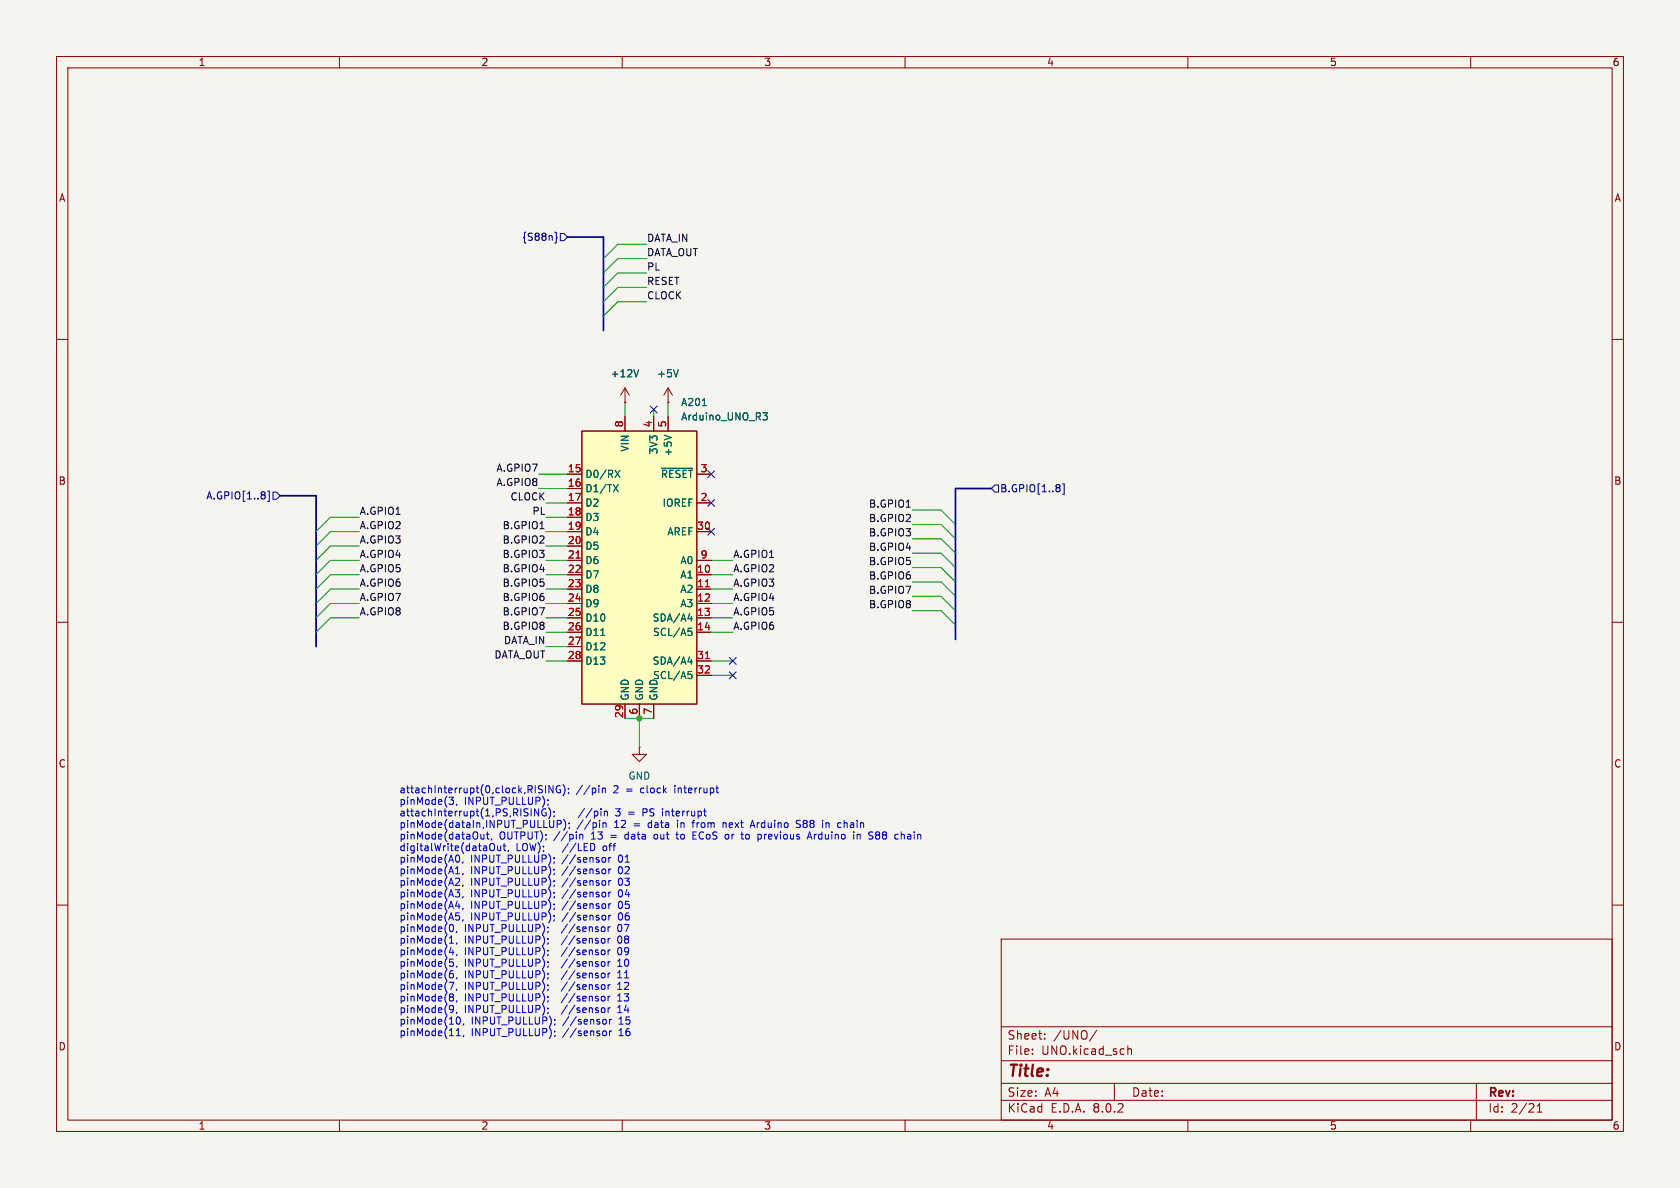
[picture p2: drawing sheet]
<svg xmlns="http://www.w3.org/2000/svg" width="297mm" height="210mm" viewBox="0 0 297 210" stroke-linecap="round" stroke-linejoin="round" font-family="sans-serif">
<path d="M0 0h297v210h-297z" fill="#f5f4ef" stroke="#f5f4ef" stroke-width=".18"/>
<g fill="none" stroke="#840000" stroke-width=".18">
<path d="M10 10h277v190h-277zM12 12h273v186h-273zM60 10v2M110 10v2M160 10v2M210 10v2M260 10v2M10 60h2M285 60h2M10 110h2M285 110h2M113 132.1v1.3h1.3l-1.3 1.2-1.2-1.2h1.2"/>
<path d="M113 132.1h.1M10 160h2M285 160h2M177 166h108v32h-108zM60 198v2M110 198v2M160 198v2M177 194.5h108M177 191.5h108M177 187.5h108M177 181.5h108M182.5 186.3v.1"/>
<path d="M182.5 185.5v.1M184.7 183.6v.1M184.7 182.8v.1M193.9 182.1l-1.3 2M197 191.5v3M199.4 184.9v1.5M199.4 185.5l.2-.1 .4 .1v.9M210 198v2M260 198v2M261 191.5v6.5M271.7 196.6h.9M271.7 195.5l.5-.4v1.5"/>
</g>
<path d="M102.9 76.2h20.3v48.3h-20.3z" fill="#ffffc2"/>
<path d="M102.9 76.2h20.3v48.3h-20.3z" fill="none" stroke="#840000" stroke-width=".25"/>
<g fill="none" stroke="#840000" stroke-width=".18">
<path d="M110.5 71.1h.1M110.5 68.6v2.5M110.5 73.7v2.5M110.5 68.6l-.8 1.3M110.5 68.6l.8 1.3M115.6 73.7v2.5M118.1 71.1h.1M118.1 68.6v2.5M118.1 73.7v2.5M118.1 68.6l-.8 1.3M118.1 68.6l.8 1.3M100.3 83.8h2.6"/>
<path d="M100.3 86.4h2.6M100.3 88.9h2.6M100.3 91.4h2.6M100.3 94h2.6M100.3 96.5h2.6M100.3 99.1h2.6M123.2 83.8h2.5M123.2 88.9h2.5M123.2 94h2.5M123.2 99.1h2.5M100.3 101.6h2.6M100.3 104.1h2.6"/>
<path d="M100.3 106.7h2.6M100.3 109.2h2.6M100.3 111.8h2.6M100.3 114.3h2.6M100.3 116.8h2.6M123.2 101.6h2.5M123.2 104.1h2.5M123.2 106.7h2.5M123.2 109.2h2.5M123.2 111.8h2.5M123.2 116.8h2.5M123.2 119.4h2.5"/>
<path d="M110.5 124.5v2.5M113 124.5v2.5M115.6 124.5v2.5"/>
</g>
<path d="M101.8 98.6h.8M124.7 103.7h.7M124.7 116.4h.7" fill="none" stroke="#a90000" stroke-width=".18"/>
<g fill="none" stroke="#006464" stroke-width=".18">
<path d="M112.9 65.3l-.4 1.3M117.4 76.9l1.3 .5M119.9 65.3l-.4 1.3M124.2 71.7h.7M134.9 73h.8l-.5 .5 .4 .1 .1 .4-.3 .2h-.3M108.4 85.7l.9 1.2M108.7 83.1l.9 1.3M109.3 85.7l-.9 1.2M109.6 83.1l-.9 1.3M117 82.8h5.5M106.2 112.3h.7M121.6 109.4h.8"/>
<path d="M121.6 117h.8M121.7 111.1h.6M121.7 118.7h.6M121.8 111.6h.3l.2 .2-.1 .5h-.4M121.8 119.2h.3l.2 .2-.1 .5-.4 .1M122.2 109v.8M122.2 116.6v.8"/>
</g>
<g fill="none" stroke="#000084" stroke-width=".18">
<path d="M98.1 41l.2 .2v.6l.2 .2-.2 .2v.6l-.2 .2M99.1 41.3h.6l.6 .6-.6 .6h-.6zM115 71.8l1.2 1.2M116.2 71.8l-1.2 1.2M47.3 86.8h.3v1.8h-.3M48.3 87h.6l.6 .6-.6 .7h-.6zM125.1 93.4l1.2 1.2M125.1 88.3l1.2 1.2M125.1 83.2l1.2 1.2M126.3 93.4l-1.2 1.2M126.3 88.3l-1.2 1.2M126.3 83.2l-1.2 1.2"/>
<path d="M175.9 85.7h.6v1.3h-.6l-.6-.6zM187.2 85.7l.2 .2-.2 .3 .1 .1 .1 .4-.2 .2M187.8 85.5h.3v1.9h-.3M128.9 118.8l1.2 1.2M128.9 116.2l1.2 1.2M130.1 118.8l-1.2 1.2M130.1 116.2l-1.2 1.2"/>
</g>
<path d="M95.5 93.5h.7M160.2 89.7h.7" fill="none" stroke="#0f0f0f" stroke-width=".18"/>
<g fill="none" stroke="#0000c2" stroke-width=".18">
<path d="M97.8 138.9v1.3l-.8-1.3v1.3M99 138.9a.59 .59 0 0 0-.7 .6 .59 .59 0 0 0 .7 .6l.1-.5h-.2M99.5 138.7a1.46 1.46 0 0 1 0 1.9M100.5 139.4v.1M106.5 139.3v.9M106.5 139.4l.2-.1 .3 .1v.8M110.8 139.5h.9M110.8 139.8h.9M113.7 139.3l-.3 .1-.1 .1v.5l.4 .2M119.3 138.9v.1M119.3 139.3v.9M80.8 142.1l-.1 .3"/>
<path d="M81.9 152.4l-.2 .2M81.9 154.4l-.2 .2M81.9 156.4l-.2 .3M81.9 158.5l-.2 .2M85.6 147.5v.8M85.6 148.2l-.1 .1M86.2 147.1v1l.3 .2M86.9 148.3l-.1 .2M88 149.5v.8l.3 .1 .2-.1M88.5 149.5v.9M89.1 149.1v1.1l.3 .2M89.9 150.3l-.1 .3"/>
<path d="M94.5 143l.7 1.2v-1.2M95.8 143.3a.57 .57 0 0 0 0 .7 .57 .57 0 0 0 .8 .1v-.4h-.3M97.2 143a1.5 1.5 0 0 1-.2 1.7M98 143.5v.1M98 144.2l-.1 .2M98.5 145.7l.6-.1 .1-.2v-.3l-.7-.1v1.3M99.6 144.8a1.47 1.47 0 0 1 .1 1.9M100.5 149l-1.1 1.7M100.6 140.1l-.2 .2M100.6 145.5v.1M100.7 146.2l-.1 .3M102.5 147.5v.8"/>
<path d="M102.5 147.5v.1M103 147.5v.8M103.3 142.9l-1.1 1.6M104.5 148.3h.8M106.6 145.4v.9M106.7 145.5l-.1 .1M106.8 151.6l.3 .2v.4l-.3 .2M106.8 153.6l.3 .3v.3l-.3 .3M106.8 155.7l.3 .2v.4l-.3 .2M106.8 157.7l.3 .2v.4l-.3 .3M106.8 159.8l.3 .2v.4l-.3 .2M107 143.4l.4 .2v.6"/>
<path d="M107.1 145.5v.8M107.1 149.6l-.3-.1-.2 .3 .1 .5h.4M107.6 151.6v.8M107.6 153.6v.9M107.6 155.7v.8M107.6 157.7v.9M107.6 159.8v.8M108 147.7h1M108 148h1M108 151.6l-.4 .2M108 153.6l-.4 .3M108 155.7l-.4 .2"/>
<path d="M108 157.7l-.4 .2M108 159.8l-.4 .2M108.7 146.3h.7M108.8 145.3l-.1 .1M108.8 144.1l.2 .1h.5M108.8 143h.8l-.4 .5h.3M109.4 151.3l-.1 .6 .2 .5M109.5 157.3l-.2 .5 .2 .7M109.5 153.3l-.2 .4 .2 .7M109.5 155.3l-.2 .4 .2 .7M109.5 159.4l-.2 .4 .2 .7M111.1 147.5h-.4l-.2 .2 .1 .6h.5"/>
<path d="M111.1 143.6h1M111.1 143.9h1M112.1 145.6h1M112.1 146h1M113.7 143.6h.6l.1-.2-.1-.3-.6-.1v1.2M115.1 145.4h-.3l-.2 .3v.5l.5 .1M115.7 147.6l.2-.1 .3 .1 .1 .5-.1 .2h-.3l-.2-.1zM117.9 143.4l.4 .2M119.5 147.5h.5M119.8 145.4v.9M119.8 148.3h.2M120.6 147.5l-.3 .2v.4l.3 .2"/>
<path d="M123.7 147.2l-.1 .4 .1 .5M127.8 145.6l.2-.2 .3 .1 .1 .8M127.8 145.4v.9M129.4 147.5v.8M129.6 147.5l-.2 .2M132.2 147.5l.3 .2v.4l-.3 .2M132.7 145.9h.6M133 145l.4 1.3M135.5 147.5l-.3 .1M141 145l.5 .1M141 145.6l.4 .1 .1 .3-.2 .3h-.4M142.2 145l-.2 .3 .2 .3-.2 .2v.2l.2 .3"/>
<path d="M143.1 147.1l.4 1.2M144 147.5v.8M144.3 147.5l-.3 .2M144.8 147.6v.6M146.2 145.4l.4 .2v.7M149.3 145.5h.4l.1 .8M151.9 147.5l.2 .2v.6M155.4 147.1l.1 .2-.1 .2M155.4 147.7l.1 .1-.1 .5M160.8 147.5h-.3M160.9 147.8h-.3l-.2 .2 .1 .3h.4M80.8 164.6l-.1 .3"/>
<path d="M80.8 166.7l-.1 .2M80.8 168.7l-.1 .3M80.8 170.8l-.1 .2M80.8 172.8l-.1 .2M80.8 174.8l-.1 .3M80.8 176.9l-.1 .2M80.8 178.9l-.1 .3M81.2 179.8l.2 .5-.2 .7M81.9 160.5l-.2 .3M81.9 162.6l-.2 .2M100.3 163.4l-1.1 1.6M100.3 165.4l-1.1 1.6"/>
<path d="M100.3 167.4l-1.1 1.7M100.3 169.5l-1.1 1.6M100.3 171.5l-1.1 1.7M100.3 173.6l-1.1 1.6M100.3 175.6l-1.1 1.7M100.3 177.7l-1.1 1.6M106.8 161.8l.3 .2v.4l-.3 .2M106.9 164v.6M106.9 166v.6M106.9 168v.7M106.9 170.1v.6M106.9 172.1v.6"/>
<path d="M106.9 174.2v.6M106.9 176.2v.6M106.9 178.3v.6M107.5 163.8v.9M107.5 165.9v.8M107.5 167.9v.9M107.5 170v.8M107.5 172v.9M107.5 174.1v.8M107.5 176.1v.9M107.5 178.2v.8M107.6 161.8v.8"/>
<path d="M107.9 163.8l-.4 .3M107.9 165.9l-.4 .2M107.9 167.9l-.4 .3M107.9 170l-.4 .2M107.9 172l-.4 .3M107.9 174.1l-.4 .2M107.9 176.1l-.4 .2M107.9 178.2l-.4 .2M108 161.8l-.4 .2M109.2 170.8h.7M109.2 169.9l.4-.3v1.2M109.2 172l.4-.4v1.3"/>
<path d="M109.2 174l.4-.4v1.3M109.2 176l.4-.3v1.3M109.2 178.1l.4-.4v1.3M109.2 172.9h.7M109.2 174.9h.7M109.2 177h.7M109.2 179h.7M109.5 163.4a.72 .72 0 0 0 .1 1.3M109.5 161.4l-.2 .5 .2 .7M109.6 165.5a.68 .68 0 0 0-.4 .6 .68 .68 0 0 0 .4 .6M109.6 167.5a.68 .68 0 0 0-.4 .6 .68 .68 0 0 0 .4 .7M109.7 180l-.3 .1"/>
<path d="M80.7 183.1h.7M82 181l-.1 .2M82 183l-.1 .3M107 180.2l.2 .2v.4l-.2 .2M107 182.2l.2 .3v.3l-.2 .3M107.7 180.2v.8M107.7 182.2v.9M108.1 180.2l-.4 .2M108.1 182.2l-.4 .3M109.4 181h.8M109.4 183.1h.8M109.7 182l-.3 .2"/>
</g>
<path d="M100.3 41.9h6.4v16.5M49.5 87.6h6.4v26.7M175.3 86.4h-6.4v26.6" fill="none" stroke="#000084" stroke-width=".3"/>
<g fill="none" stroke="#009600" stroke-width=".18">
<path d="M114.3 43.2h-5.1l-2.5 2.5M114.3 45.7h-5.1l-2.5 2.6M114.3 48.3h-5.1l-2.5 2.5M114.3 53.3h-5.1l-2.5 2.6M114.3 50.8h-5.1l-2.5 2.5M110.5 71.1v2.6M115.6 72.4v1.3M118.1 71.1v2.6M63.5 99.1h-5.1l-2.5 2.5M63.5 94h-5.1l-2.5 2.5M63.5 96.5h-5.1l-2.5 2.6M63.5 91.4h-5.1l-2.5 2.6"/>
<path d="M95.2 86.4h5.1M95.2 83.8h5.1M96.5 99.1h3.8M96.5 94h3.8M96.5 96.5h3.8M96.5 91.4h3.8M96.5 88.9h3.8M125.7 99.1h3.8M161.3 95.3h5.1l2.5 2.5M161.3 90.2h5.1l2.5 2.5M161.3 97.8h5.1l2.5 2.5M161.3 92.7h5.1l2.5 2.6"/>
<path d="M63.5 106.7h-5.1l-2.5 2.5M63.5 104.1h-5.1l-2.5 2.6M63.5 109.2h-5.1l-2.5 2.6M63.5 101.6h-5.1l-2.5 2.5M96.5 106.7h3.8M96.5 104.1h3.8M96.5 116.8h3.8M96.5 114.3h3.8M96.5 111.8h3.8M96.5 109.2h3.8M96.5 101.6h3.8M125.7 106.7h3.8"/>
<path d="M125.7 104.1h3.8M125.7 116.8h3.8M125.7 111.8h3.8M125.7 109.2h3.8M125.7 101.6h3.8M125.7 119.4h3.8M161.3 100.3h5.1l2.5 2.6M161.3 102.9h5.1l2.5 2.5M161.3 108h5.1l2.5 2.5M161.3 105.4h5.1l2.5 2.6M110.5 127h5.1M113 127v5.1"/>
</g>
<circle cx="113" cy="127" r=".46" fill="#009600" stroke="#009600" stroke-width=".18"/>
<text font-size="2.8" fill="#840000" x="178" y="190.9">Title:</text>
<g font-size="2.1" fill="#840000">
<text x="178" y="184">Sheet:</text>
<text x="186.2" y="184">/UNO/</text>
<text x="178" y="186.7">File:</text>
<text x="184.1" y="186.7">UNO.kicad_sch</text>
<text x="178" y="196.9">KiCad</text>
<text x="178" y="194.1">Size:</text>
<text x="184.7" y="194.1">A4</text>
<text x="185.7" y="196.9">E.D.A.</text>
<text x="193.3" y="196.9">8.0.2</text>
<text x="200" y="194.1">Date:</text>
<text x="263" y="194.3">Rev:</text>
<text x="263" y="196.9">Id:</text>
<text x="267.1" y="196.9">2/21</text>
</g>
<g font-size="1.8" fill="#840000">
<text x="35" y="11.9">1</text>
<text x="85" y="11.9">2</text>
<text x="135" y="11.9">3</text>
<text x="185" y="11.9">4</text>
<text x="235" y="11.9">5</text>
<text x="285" y="11.9">6</text>
<text x="10.3" y="35.9">A</text>
<text x="285.3" y="35.9">A</text>
<text x="10.3" y="85.9">B</text>
<text x="285.3" y="85.9">B</text>
<text x="10.3" y="135.9">C</text>
<text x="285.3" y="135.9">C</text>
<text x="10.3" y="185.9">D</text>
<text x="285.3" y="185.9">D</text>
<text x="35" y="199.9">1</text>
<text x="85" y="199.9">2</text>
<text x="135" y="199.9">3</text>
<text x="185" y="199.9">4</text>
<text x="235" y="199.9">5</text>
<text x="285" y="199.9">6</text>
</g>
<g font-size="1.8" fill="#000084">
<text x="92.2" y="42.8">{S88n}</text>
<text x="36.4" y="88.5">A.GPIO[1..8]</text>
<text x="176.7" y="87.2">B.GPIO[1..8]</text>
</g>
<g font-size="1.8" fill="#0f0f0f">
<text x="114.3" y="42.8">DATA_IN</text>
<text x="114.3" y="47.9">PL</text>
<text x="114.3" y="45.4">DATA_OUT</text>
<text x="114.3" y="53">CLOCK</text>
<text x="114.3" y="50.5">RESET</text>
<text x="87.7" y="83.5">A.GPIO7</text>
<text x="87.7" y="86">A.GPIO8</text>
<text x="90.1" y="88.6">CLOCK</text>
<text x="153.5" y="89.8">B.GPIO1</text>
<text x="63.5" y="93.6">A.GPIO2</text>
<text x="63.5" y="91.1">A.GPIO1</text>
<text x="88.8" y="93.6">B.GPIO1</text>
<text x="94" y="91.1">PL</text>
<text x="153.5" y="94.9">B.GPIO3</text>
<text x="153.5" y="92.4">B.GPIO2</text>
<text x="63.5" y="96.2">A.GPIO3</text>
<text x="63.5" y="101.3">A.GPIO5</text>
<text x="63.5" y="98.7">A.GPIO4</text>
<text x="88.8" y="96.2">B.GPIO2</text>
<text x="88.8" y="98.7">B.GPIO3</text>
<text x="88.8" y="101.3">B.GPIO4</text>
<text x="129.5" y="98.7">A.GPIO1</text>
<text x="129.5" y="101.3">A.GPIO2</text>
<text x="153.5" y="100">B.GPIO5</text>
<text x="153.5" y="97.4">B.GPIO4</text>
<text x="63.5" y="103.8">A.GPIO6</text>
<text x="63.5" y="106.3">A.GPIO7</text>
<text x="88.8" y="103.8">B.GPIO5</text>
<text x="88.8" y="106.3">B.GPIO6</text>
<text x="129.5" y="106.3">A.GPIO4</text>
<text x="129.5" y="103.8">A.GPIO3</text>
<text x="153.5" y="102.5">B.GPIO6</text>
<text x="153.5" y="107.6">B.GPIO8</text>
<text x="153.5" y="105.1">B.GPIO7</text>
<text x="63.5" y="108.9">A.GPIO8</text>
<text x="88.8" y="111.4">B.GPIO8</text>
<text x="88.8" y="108.9">B.GPIO7</text>
<text x="89" y="114">DATA_IN</text>
<text x="129.5" y="108.9">A.GPIO5</text>
<text x="129.5" y="111.4">A.GPIO6</text>
<text x="87.3" y="116.5">DATA_OUT</text>
</g>
<g font-size="1.8" fill="#006464">
<text x="107.8" y="66.9">+12V</text>
<text x="116.1" y="66.9">+5V</text>
<text x="120.3" y="72">A201</text>
<text x="120.3" y="74.5">Arduino_UNO_R3</text>
<text x="111.4" y="79.9" transform="rotate(-90 111.4 79.9)">VIN</text>
<text x="116.4" y="80.4" transform="rotate(-90 116.4 80.4)">3V3</text>
<text x="119" y="80.8" transform="rotate(-90 119 80.8)">+5V</text>
<text x="103.4" y="84.7">D0/RX</text>
<text x="103.4" y="87.2">D1/TX</text>
<text x="103.4" y="89.8">D2</text>
<text x="116.7" y="84.7">~{RESET}</text>
<text x="117" y="89.8">IOREF</text>
<text x="103.4" y="92.3">D3</text>
<text x="103.4" y="94.8">D4</text>
<text x="117.9" y="94.8">AREF</text>
<text x="103.4" y="97.4">D5</text>
<text x="103.4" y="99.9">D6</text>
<text x="120.2" y="99.9">A0</text>
<text x="103.4" y="102.5">D7</text>
<text x="103.4" y="105">D8</text>
<text x="103.4" y="107.5">D9</text>
<text x="120.2" y="102.5">A1</text>
<text x="120.2" y="105">A2</text>
<text x="120.2" y="107.5">A3</text>
<text x="103.4" y="110.1">D10</text>
<text x="103.4" y="112.6">D11</text>
<text x="115.3" y="110.1">SDA/A4</text>
<text x="115.3" y="112.6">SCL/A5</text>
<text x="103.4" y="115.2">D12</text>
<text x="103.4" y="117.7">D13</text>
<text x="115.3" y="117.7">SDA/A4</text>
<text x="111.4" y="124" transform="rotate(-90 111.4 124)">GND</text>
<text x="113.9" y="124" transform="rotate(-90 113.9 124)">GND</text>
<text x="115.3" y="120.2">SCL/A5</text>
<text x="116.4" y="124" transform="rotate(-90 116.4 124)">GND</text>
<text x="111" y="138">GND</text>
</g>
<g font-size="1.8" fill="#a90000">
<text x="110.2" y="75.6" transform="rotate(-90 110.2 75.6)">8</text>
<text x="115.3" y="75.6" transform="rotate(-90 115.3 75.6)">4</text>
<text x="117.9" y="75.6" transform="rotate(-90 117.9 75.6)">5</text>
<text x="100.3" y="83.6">15</text>
<text x="123.8" y="83.6">3</text>
<text x="100.3" y="86.1">16</text>
<text x="100.3" y="88.6">17</text>
<text x="123.8" y="88.6">2</text>
<text x="100.3" y="91.2">18</text>
<text x="100.3" y="93.7">19</text>
<text x="123.1" y="93.7">30</text>
<text x="100.3" y="96.3">20</text>
<text x="100.3" y="98.8">21</text>
<text x="100.3" y="101.3">22</text>
<text x="123.1" y="101.3">10</text>
<text x="123.8" y="98.8">9</text>
<text x="100.3" y="103.9">23</text>
<text x="100.3" y="106.4">24</text>
<text x="123.1" y="103.9">11</text>
<text x="123.1" y="106.4">12</text>
<text x="100.3" y="109">25</text>
<text x="100.3" y="111.5">26</text>
<text x="123.1" y="109">13</text>
<text x="123.1" y="111.5">14</text>
<text x="100.3" y="114">27</text>
<text x="100.3" y="116.6">28</text>
<text x="123.1" y="116.6">31</text>
<text x="123.1" y="119.1">32</text>
<text x="110.2" y="127" transform="rotate(-90 110.2 127)">29</text>
<text x="112.8" y="126.4" transform="rotate(-90 112.8 126.4)">6</text>
<text x="115.3" y="126.4" transform="rotate(-90 115.3 126.4)">7</text>
</g>
<g font-size="1.8" fill="#0000c2">
<text x="70.9" y="140.4">attachInterrupt(0,clock,RISING);</text>
<text x="70.9" y="142.5">pinMode(3,</text>
<text x="82.5" y="142.5">INPUT_PULLUP);</text>
<text x="102.3" y="140.4">//pin</text>
<text x="109" y="140.4">2</text>
<text x="114.1" y="140.4">clock</text>
<text x="120.3" y="140.4">interrupt</text>
<text x="70.9" y="144.5">attachInterrupt(1,PS,RISING);</text>
<text x="70.9" y="146.6">pinMode(dataIn,INPUT_PULLUP);</text>
<text x="70.9" y="148.6">pinMode(dataOut,</text>
<text x="88.7" y="148.6">OUTPUT);</text>
<text x="98.5" y="148.6">//pin</text>
<text x="102.4" y="146.6">//pin</text>
<text x="103.2" y="144.5">//pin</text>
<text x="105.2" y="148.6">13</text>
<text x="109.1" y="146.6">12</text>
<text x="110" y="144.5">3</text>
<text x="111.5" y="148.6">data</text>
<text x="115.1" y="144.5">PS</text>
<text x="115.5" y="146.6">data</text>
<text x="116.9" y="148.6">out</text>
<text x="118.8" y="144.5">interrupt</text>
<text x="120.8" y="146.6">in</text>
<text x="121.1" y="148.6">to</text>
<text x="123.7" y="146.6">from</text>
<text x="124.1" y="148.6">ECoS</text>
<text x="129.3" y="146.6">next</text>
<text x="130.1" y="148.6">or</text>
<text x="133.2" y="148.6">to</text>
<text x="134.4" y="146.6">Arduino</text>
<text x="136.2" y="148.6">previous</text>
<text x="142.7" y="146.6">S88</text>
<text x="145.3" y="148.6">Arduino</text>
<text x="147.5" y="146.6">in</text>
<text x="150.4" y="146.6">chain</text>
<text x="153.6" y="148.6">in</text>
<text x="156.5" y="148.6">S88</text>
<text x="161.3" y="148.6">chain</text>
<text x="70.9" y="150.7">digitalWrite(dataOut,</text>
<text x="70.9" y="152.7">pinMode(A0,</text>
<text x="70.9" y="154.7">pinMode(A1,</text>
<text x="83.6" y="152.7">INPUT_PULLUP);</text>
<text x="83.6" y="154.7">INPUT_PULLUP);</text>
<text x="91.6" y="150.7">LOW);</text>
<text x="99.9" y="152.7">//sensor</text>
<text x="99.9" y="154.7">//sensor</text>
<text x="100.4" y="150.7">//LED</text>
<text x="107.7" y="150.7">off</text>
<text x="110" y="152.7">01</text>
<text x="110" y="154.7">02</text>
<text x="70.9" y="156.8">pinMode(A2,</text>
<text x="70.9" y="158.8">pinMode(A3,</text>
<text x="70.9" y="160.9">pinMode(A4,</text>
<text x="83.6" y="156.8">INPUT_PULLUP);</text>
<text x="83.6" y="158.8">INPUT_PULLUP);</text>
<text x="83.6" y="160.9">INPUT_PULLUP);</text>
<text x="99.9" y="156.8">//sensor</text>
<text x="99.9" y="158.8">//sensor</text>
<text x="99.9" y="160.9">//sensor</text>
<text x="110" y="156.8">03</text>
<text x="110" y="158.8">04</text>
<text x="110" y="160.9">05</text>
<text x="70.9" y="162.9">pinMode(A5,</text>
<text x="70.9" y="165">pinMode(0,</text>
<text x="70.9" y="167">pinMode(1,</text>
<text x="82.5" y="165">INPUT_PULLUP);</text>
<text x="82.5" y="167">INPUT_PULLUP);</text>
<text x="83.6" y="162.9">INPUT_PULLUP);</text>
<text x="99.9" y="162.9">//sensor</text>
<text x="100" y="165">//sensor</text>
<text x="100" y="167">//sensor</text>
<text x="110" y="162.9">06</text>
<text x="110.1" y="165">07</text>
<text x="110.1" y="167">08</text>
<text x="70.9" y="169.1">pinMode(4,</text>
<text x="70.9" y="171.1">pinMode(5,</text>
<text x="70.9" y="173.1">pinMode(6,</text>
<text x="82.5" y="169.1">INPUT_PULLUP);</text>
<text x="82.5" y="171.1">INPUT_PULLUP);</text>
<text x="82.5" y="173.1">INPUT_PULLUP);</text>
<text x="100" y="169.1">//sensor</text>
<text x="100" y="171.1">//sensor</text>
<text x="100" y="173.1">//sensor</text>
<text x="110.1" y="169.1">09</text>
<text x="110.1" y="171.1">10</text>
<text x="110.1" y="173.1">11</text>
<text x="70.9" y="175.2">pinMode(7,</text>
<text x="70.9" y="177.2">pinMode(8,</text>
<text x="70.9" y="179.3">pinMode(9,</text>
<text x="82.5" y="175.2">INPUT_PULLUP);</text>
<text x="82.5" y="177.2">INPUT_PULLUP);</text>
<text x="82.5" y="179.3">INPUT_PULLUP);</text>
<text x="100" y="175.2">//sensor</text>
<text x="100" y="177.2">//sensor</text>
<text x="100" y="179.3">//sensor</text>
<text x="110.1" y="175.2">12</text>
<text x="110.1" y="177.2">13</text>
<text x="110.1" y="179.3">14</text>
<text x="70.9" y="181.3">pinMode(10,</text>
<text x="70.9" y="183.4">pinMode(11,</text>
<text x="83.7" y="181.3">INPUT_PULLUP);</text>
<text x="83.7" y="183.4">INPUT_PULLUP);</text>
<text x="100.1" y="181.3">//sensor</text>
<text x="100.1" y="183.4">//sensor</text>
<text x="110.1" y="181.3">15</text>
<text x="110.1" y="183.4">16</text>
</g>
</svg>
